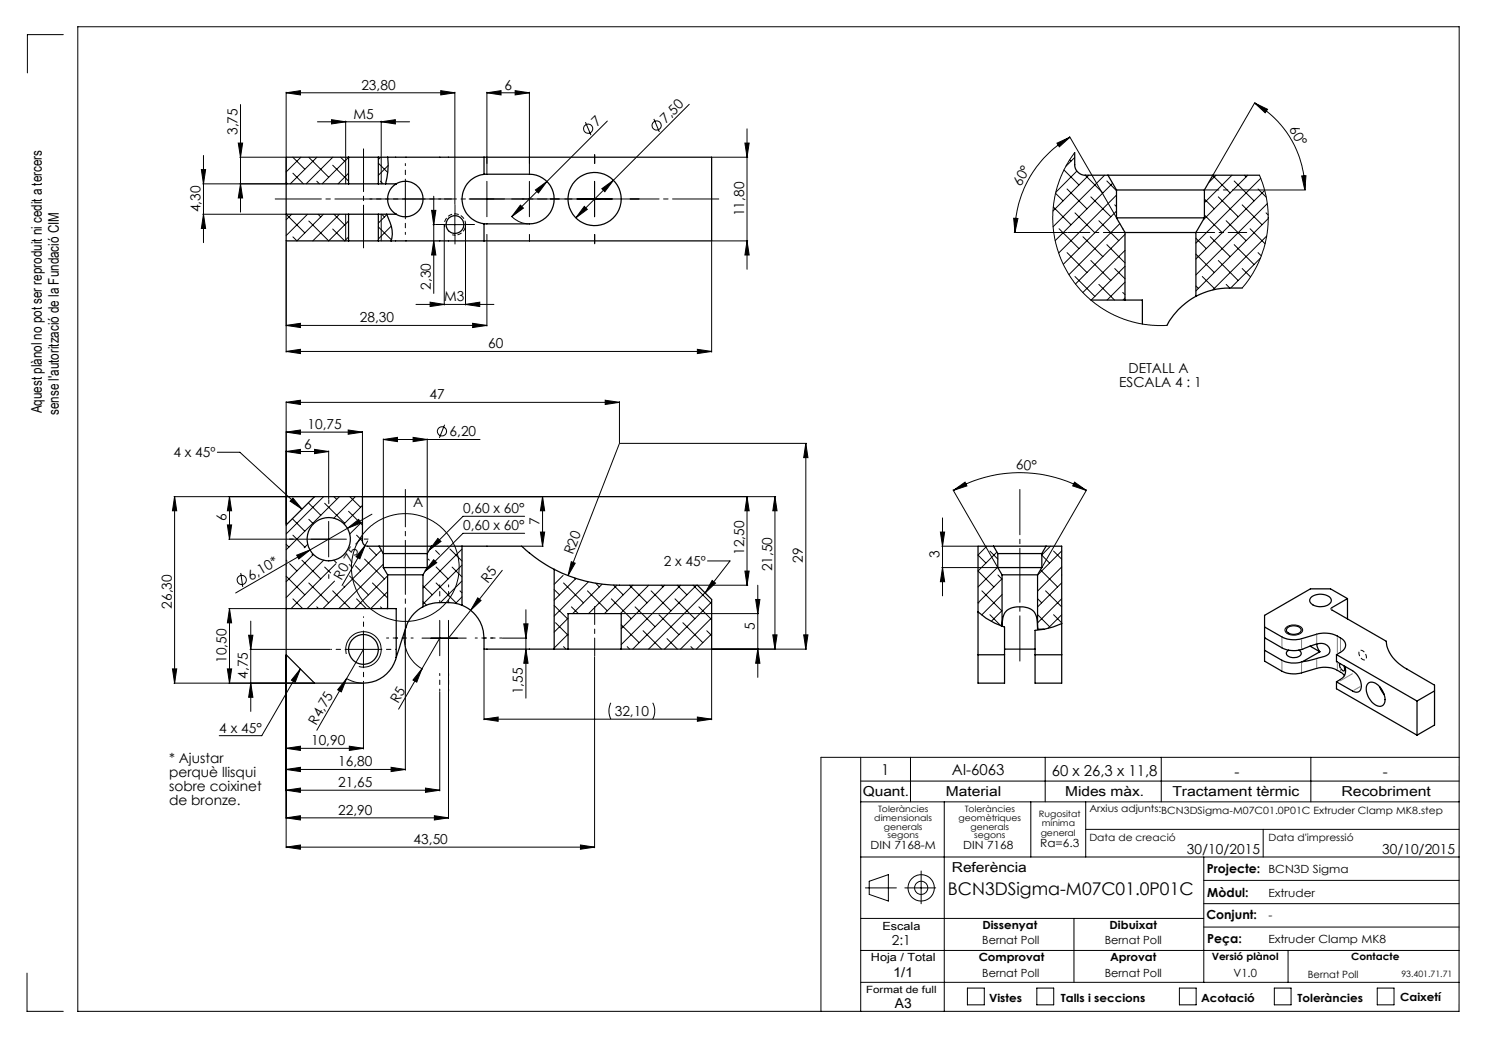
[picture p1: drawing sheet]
<svg xmlns="http://www.w3.org/2000/svg" width="420mm" height="297mm" viewBox="0 0 420 297" stroke-linecap="round" stroke-linejoin="round" font-family="sans-serif">
<g fill="none" stroke="#000" stroke-width=".28">
<path d="M17.9 9.8h-10.2v10.8M67.8 29.5v30.3M80.7 26.2l4-.6v1.2zM80.7 26v25.6M80.7 26.2h47.6M89.5 34.4h26M93.5 33.8l4 .6-4 .6zM97.5 34.1v10M107.5 34.4l4-.6v1.2zM107.5 34.1v10M124.3 25.6l4 .6-4 .6zM128.3 26v31.6"/>
<path d="M137.3 26.2l4-.6v1.2zM137.3 26v22.9M137.3 26.2h12M145.3 25.6l4 .6-4 .6zM149.3 26v22.9M165.1 34.5l1.6 3.6M171.3 34.1l-26.9 27M184.4 33.5l1.6 3.7M194.4 29.4l-32 32.1M210.7 36.3v39.6M301.7 38.5l13.2 22.8M301.8 38.7a30.9 30.9 0 0 0-15.5 26.9"/>
<path d="M353.9 29.1l3.6 1.7-.6 1zM353.9 29.1a28.4 28.4 0 0 1 14.2 24.5M354 28.9l-11.8 20.3M56.8 47.8h1.2l-.6 4.1zM57.2 51.9h23.3M57.4 43.8v24.6M67.2 40.4h1.2l-.6 3.9zM67.6 44.3h12.9M67.8 51.9l.6 3.9h-1.2zM80.7 51.5l.4 .4M82.6 44.3l3.4 3.4M82.6 48.9l3 3"/>
<path d="M84.9 44.3l-4.2 4.2M87.1 44.4l5.6 5.6M89.4 51.1l.7 .8M89.4 44.3l-7.5 7.6M93.8 46.6l4.5 4.5M93.9 44.3l-7.5 7.6M96.1 44.3l1.1 1.2M97.5 44.3v7.6M98.3 44.4l-7.4 7.5M98.3 48.9l-2.9 3M106.7 46l2.7 2.6M107.3 51.1l.8 .8"/>
<path d="M107.4 44.3l-.7 .7M107.5 44.3v7.6M109.3 56.1h10M109.5 46.7l-2.8 2.8M114.3 51.1v10M121.7 59.3h1.2l-.6 4.1zM122.3 55.3v27.5M132.3 56.1h10M137.3 51.1v10M144.3 56.1h10M146.8 57.9l.8 .8-3.2 2.4zM149.3 51.1v10"/>
<path d="M151 53.6l3.3-2.4-2.4 3.2zM162.7 56.1h10M164.8 58.2l.9 .9-3.3 2.4zM167.7 51.1v10M169.8 53.2l3.2-2.4-2.4 3.3zM200.9 44.3h10M210.1 40.4h1.2l-.6 3.9zM297.1 58.4l5 5M297.7 54.5l2.2 2.2M298.1 40.4l3.7-1.7-3 2.7zM300.1 47.9l4.2 4.3M301 53.3l5.6 5.6"/>
<path d="M301.7 45.1l.4 .3M303.1 44.4l-2.4 2.5M303.1 43l-2.3 3.6-1.9 3.9-1.2 4.2-.6 3.5-.1 4.6 .5 4.6 1.4 4.8 1.2 2.8 1.9 3.2 2.8 3.6 4.1 3.8 3.3 2.2 4.6 2.2 3.8 1.1 4 .6 4.6 .1M303.7 48.3l-5.9 5.9M306.1 49.4l5 5M307.1 49.4l-10.1 10.1M307.7 55.5l5.6 5.6M311.6 49.4l-14.6 14.6M312.2 51l2.7 2.8M313.8 51.7l-16.2 16.2M314.4 57.8l.5 .5M314.9 55l-16.3 16.4"/>
<path d="M314.9 59.5l-15 15M339.7 56.1l2.8 2.8M342.1 49.5l4.9 4.9M343 49.4l-2 2.1M343.6 55.5l5.6 5.6M347.5 49.4l-7.8 7.8M348.1 51l5.6 5.7M350.4 57.8l5.6 5.6M351 49.4l.5 .5M351.9 53.6h16.4M352 49.4l-12.6 12.6M354.9 53.3l2.3 2.3"/>
<path d="M355.2 49.4l1.4 3.6 .9 4.4 .2 5.2-.3 3.1-.8 4.2-1.5 4-2.1 3.8-2.6 3.5M355.6 50.3l-18.3 18.3M356.7 53.7l-19.4 19.4M357.5 57.4l-20.2 20.1M367.2 49.6h1.2l-.3 4zM57.2 60.4h23.3M57.4 60.4l.6 4h-1.2zM80.7 60.4l5.3 5.3M80.7 68.2v31.1M82.3 60.4l-1.6 1.6M86.7 60.4l-6 6.1M87.1 62.3l5.6 5.6 5.6-5.6"/>
<path d="M89.7 60.4l.8 .8M91.2 60.4l-7.5 7.5-1.1-1.1M93.8 64.6l3.4 3.3 1.1-1.1M94.2 60.4l3 3.1M95.7 60.4l-7.5 7.5M97.5 60.4v7.5M106.7 64l3.7 3.7M107.5 60.4v7.5M107.7 60.4l.7 .8M109.1 60.5l-2.4 2.4M110.3 63.8l-3.6 3.6M122.1 63.4h.5"/>
<path d="M122.3 67.9l.6 4h-1.2zM125.3 63.4h6M125.3 63.5v22.5M128.3 60.4v6M131.3 63.5v22.5M137.3 68.3v23.7M144.2 61l2.3 1.5 2.6 .6M200.7 68.2v31.1M200.9 67.9h10M210.7 67.9l.6 4h-1.2zM285.9 61.6h1.2l-.8 4zM286.1 65.6h15"/>
<path d="M298.7 64.5l5.6 5.6M301 71.3l5.6 5.6M303.2 78l5.6 5.6M303.2 60l5.6 5.6M305.5 66.8l5.6 5.6M307.7 73.5l5.6 5.6M310 62.3l5.6 5.6M312.2 69l5.1 5.2M314.4 75.7l2.9 2.9M315.9 63.1l-14.4 14.4M316.7 64.5l.1 .1M317.3 66.1l-13.9 14"/>
<path d="M317.3 70.6l-11.9 11.9M317.3 75.1l-9.5 9.5M317.3 79.6l-5 5M337.3 71.7l5.2 5.2M337.3 67.2l3 2.9M339.1 78l3.7 3.6M339.7 60.6l5.1 5M341.4 66.8l5.6 5.6M343.6 73.5l5.6 5.6M345.9 62.3l5.6 5.6M348.1 69l5.6 5.6M350.4 75.7l2.3 2.4"/>
<path d="M352.6 64.5l4.2 4.3M354.9 71.3l.9 .9M355.5 72.8l-8.4 8.4M357.1 60l.6 .6M357.3 66.6l-15.2 15.2M357.7 61.7l-20.4 20.4M80.7 91.8l4-.6v1.2zM80.7 91.8h56.6M80.7 99.1l4-.6v1.2zM80.7 99.1h120M117.3 85.9h22M121.3 85.2l4 .7-4 .6z"/>
<path d="M131.3 85.9l4-.7v1.3zM133.3 91.2l4 .6-4 .6zM196.7 98.5l4 .6-4 .6zM310 80.2l4.4 4.4M316.7 82.5l.6 .6M317.3 84.1l-.5 .5M337.3 80.7l.7 .6M345.9 80.2l1 1M80.7 113.5l4-.6v1.2zM80.7 113.3v34.6M80.7 113.5h94M125.4 119.8l-1.5 3.7"/>
<path d="M170.7 112.9l4 .6-4 .6zM174.7 113.3v11.6M61.3 127.6h6.4l17.5 16M80.7 121.9l4-.6v1.2zM80.7 121.9h21.5M80.7 127.3l4-.6v1.2zM80.7 127.3h12M88.7 126.7l4 .6-4 .6zM92.7 127.2v13.6M98.2 121.3l4 .6-4 .6zM102.2 121.7v18.2M108.1 124l4-.6v1.2z"/>
<path d="M108.1 123.8v32.2M108.1 124h27.3M116.5 123.4l4 .6-4 .6zM120.5 123.8v32.2M174.7 125.1l-14.5 37.2M174.9 125.1h52.6M227.3 125.1l.6 4h-1.2zM227.3 125.1v58M268.8 138.2l12.5 21.7M268.9 138.3l3.3-2.3 .5 1.1zM268.9 138.3a37.5 37.5 0 0 1 37.5 0M303.1 136l3.3 2.3-3.8-1.2z"/>
<path d="M306.5 138.2l-12.5 21.7M49.1 140.1h39.4M49.2 140.1l.6 4h-1.2zM49.2 140.1v52.6M64.1 148.1h1.2l-.6 4zM64.5 152.1h33.2M64.7 140.1l.6 4h-1.2zM64.7 140.1v12M80.7 159.6h.1M80.7 158l.3 .3M80.7 153.5l.8 .8M81.7 159l2 2"/>
<path d="M82.5 146.3l3.5 3.5M82.6 140.5l2.6 3.1-3.4-2.2zM82.6 151l3.4 3.4M83.7 156.6l3.8-1.5-3.2 2.6zM85.2 158l5.3 5.3M86.8 153.5l-1 1M87 141.8l3.5 3.5M87.1 146.5l1.3 1.3M88 156.3l.2 .3M88.4 156.4l-7.7 7.7M91.3 140.1l-10.6 10.5M91.3 158l-10.6 10.6"/>
<path d="M91.6 142l5.6 5.6M91.6 159.9l1.7 1.7M92.7 147.1v10M94.2 158l.7 .7M94.2 140.1l.8 .8M94.7 159l-12.6 12.7M95.7 140.1l-15 15M98 149l3.2-2.5 .6 1zM98 149l-31.5 18.2M98.3 144.2l2.6 2.6M98.7 140.1l3 3M100.2 140.1l-6 6.1"/>
<path d="M100.3 159.6l1.4 1.4M100.6 151l1.6 1.6M101.6 147.5l.6 .6M102 147.3l-3.4 3.3M102.2 142.6l-5.2 5.2M102.2 151.5l-1.9 2M102.4 140.1h116.4M102.8 157.7l5.6 5.6M103 153.9l-1.5 3.7-1.1-.6zM103 153.9l-6.5 11.2M103.7 152.6l-.7 1.3M104.1 154.5l2.1 2.1"/>
<path d="M104.9 145l-6.9 4M107.6 155.2l-16.5 16.5M108.1 159.1l-12.5 12.6M120.8 157.7l.3 .3M122.3 157.9l.9 .8-3.3 2.4zM122.9 155.3l1.1 1.1M123 159.9l3.4 3.4M123.5 151.9l.9 .8-3.3 2.4zM126.2 154.1h.1M126.9 154.8l3.4 3.5M127.5 159.9l2.8 2.8M130.3 154.9l-11 11"/>
<path d="M130.3 159.4l-11 11M147.4 154.1h5.8M148 150.4h-17.4l-10.7 10.7M148 145.6h-17.4l-9.5 9.5M152.4 150.1h1.2l-.6 4zM153 140.1l.6 4h-1.2zM153 140.1v14M161.1 158.4l1.1 .5-2 3.4zM199.6 158.2h6.3l-7 9M210.7 140.1l.6 4h-1.2zM210.7 140.1v25M218.6 140.1l.6 4h-1.2z"/>
<path d="M218.6 140.1v43M265.3 150.1h1.2l-.6 4zM265.6 154.1h10.1M265.9 146.1v22M278.3 154.1l-2.4 2.5 2.2 2.2M279.2 155.4l2.2 2.3M281.2 155.7l-5.3 5.3 4.5 4.6M281.4 159.9l-5.5 5.7M293.9 156.6l2.2 2.2M296.3 154.1l-2.4 2.4M297.2 155.4l2.3 2.3M299.5 155.4l-6.8 6.8"/>
<path d="M299.5 159.9l-6.8 6.8M64.5 171.7h16M64.7 171.7v21M64.7 171.7l.6 4h-1.2zM67.9 161.6l.6 4M70.1 179.2h1.2l-.6 4zM70.7 175.2v25.5M80.7 171.5l.2 .2M80.7 162.5l5.3 5.3M82.6 168.9l2.8 2.8M87.1 164.4l5.6 5.6M89.4 171.2l.5 .5"/>
<path d="M93.8 166.6l5 5.1M94.4 163.9l-7.8 7.8M96.9 165.3l.3 .3M98.6 162.5l5.3 5.3M100.6 168.9l2.7 2.8M102.5 178.2v10M105.1 164.4l4.2 4.3M107.3 171.2l.5 .5M109.3 166.9l-4.7 4.8M109.3 162.4l-9.3 9.3M109.3 171.4l-.3 .3M114.4 177.1a10 10 0 0 0 4.8 11.6"/>
<path d="M119 180h12.5M119.3 169.7l1 1M119.3 165.2l2.6 2.6M123 164.4l5.7 5.6M124 175v10M124 180l-11.6 20M126.5 175v55.9M129.8 166.6l.5 .6M130.3 163.9l-6.1 6.1M130.3 168.3l-1.8 1.9M132.8 172.2l-6.3 7.8M134.8 168.6l.9 .8-2.9 2.8z"/>
<path d="M141.7 160.9l-8.9 11.3M141.7 180h6.9M147.7 176h1.2l-.6 4zM148.3 172v24.9M156.3 170.8l3.8 3.7M156.3 166.3l1.5 1.5M156.7 175.6l3.5 3.6M158.8 162.3l-2.5 2.5M159 164.4l5.6 5.6M160.2 174.4l-3.9 3.9M160.2 178.9l-3.9 3.9M161.2 171.2l1.9 1.9"/>
<path d="M162 163l.3 .3M162.5 163.2l-6.2 6.1M165.7 166.6l5.6 5.7M166 164.1l-9.7 9.7M168 164.5l1.1 1.1M169.8 164.8l-8.3 8.3M172.4 168.9l5.6 5.6M173 165l2.8 2.8M174 165.1l-8 8M175.2 176.2l5.1 5.1M175.4 173.1h38.6M177.6 165.1l4.9 4.9"/>
<path d="M178.5 165.1l-8 8M179.1 171.2l5.7 5.6M181.4 177.9l5.2 5.2M183 165.1l-8 8M183.7 166.6l5.6 5.7M185.9 173.4l5.6 5.6M186.5 165.1l.5 .5M187.5 165.1l-12.3 12.2M190.4 168.9l5.6 5.6M191 165.1l2.7 2.7M192 165.1l-16.8 16.7M192.6 175.6l5.6 5.7"/>
<path d="M195.5 165.1l5 4.9M196.5 165.1l-18 18M196.9 165.1h14M197.1 171.2l3.6 3.6M198.8 167.2l-15.8 15.9M199.4 177.9l1.3 1.3M200.7 169.8l-13.3 13.3M200.7 174.3l-8.8 8.8M200.7 178.8l-4.3 4.3M200.9 163.7l.9 .8-2.9 2.7zM210.1 161.1h1.2l-.6 4zM213.1 169.1h1.2l-.6 4z"/>
<path d="M213.7 165.1v26M218 179.1h1.2l-.6 4zM226.7 179.1h1.2l-.6 4zM265.6 160.1h15.7M265.9 160.1l.6 4h-1.2zM275.9 170h.1M277 166.6l5.6 5.7M279.2 173.4l3.1 3.1M281.5 162.2l1.1 1.2M282.6 172.2l-3 3.1M282.6 163.2l-6.7 6.8M282.6 167.7l-5.7 5.8"/>
<path d="M292.7 173.4l3.4 3.4M292.7 168.9l1.1 1.1M293.5 160.7l4.8 4.9M294.9 166.6l4.6 4.6M297.2 173.4l2.3 2.3M299.4 162.2h.1M299.5 164.4l-6.8 6.8M299.5 168.9l-6.8 6.8M299.5 173.4l-3.9 3.8M362.9 176.8a3.3 3.3 0 0 1 4.5 .7 2.06 2.06 0 0 1-2.6 1.6 1.84 1.84 0 0 1-2.3-1.7zM48.6 188.7h1.2l-.6 4zM49.1 192.7h39.4"/>
<path d="M64.1 188.7h1.2l-.6 4zM70.5 183.2h22.6M70.7 192.7l.6 4h-1.2zM80.7 184.9v54.2M84.7 188.7l-1.4 3.7-1.1-.6zM84.7 188.7l-10.9 18.8h-12M97.5 183.2h10M97.6 191.3l2.5 1.1 2.2 .3M97.7 184.5a5 5 0 0 1 4.4-6.3 5 5 0 0 1 5.4 5.4 5 5 0 0 1-6.3 4.4M97.8 191.4l-8.4 14.6M97.8 191.4l-1.5 3.8-1-.6zM102.5 192.6v18.7"/>
<path d="M102.5 183.2l-4.7 8.2M114.3 182.2v35M119 188.6l-1.5 3.8-1-.6zM124 195.2v27.9M136.5 183.3v19.7M148.3 183.1l.6 4h-1.2zM159 182.4l.6 .7M167.7 185.3v53.8M172.3 198.2l-.5 2v1l.5 1.6M176.9 182.4l.7 .7M184.1 198.2l.6 2-.2 1.7-.4 .9M188.1 180.1l3 3"/>
<path d="M194.9 182.4l.7 .7M200.7 183.3v19.7M200.9 183.1h26.6M213.7 183.1l.6 4h-1.2zM80.7 211.1l4-.6v1.2zM80.7 217l4-.6v1.2zM80.7 211.1h21.8M80.7 217h33.6M98.5 210.5l4 .6-4 .6zM110.3 216.4l4 .6-4 .6zM136.5 202.8l4-.6v1.2zM136.5 202.8h64.2"/>
<path d="M196.7 202.2l4 .6-4 .6zM242.8 213.6v71.7M256.8 213.6v12.6M294.8 213.6v12.6M327.6 213.6v12.6M369.7 213.6v12.6M411.6 213.6v-206.1h-389.7v277.8h389.7v-71.7h-180v71.7M80.7 222.9l4-.6v1.2zM80.7 238.9l4-.6v1.2zM80.7 230.7l4-.6v1.2zM80.7 222.9h43.3M80.7 238.9h87"/>
<path d="M80.7 230.7h45.8M120 222.3l4 .6-4 .6zM122.5 230.1l4 .6-4 .6zM163.7 238.3l4 .6-4 .6zM242.8 226.2h168.8M242.8 220.3h168.8M266.3 226.2v59.1M290.8 226.2v15.5M306.2 226.2v15.5M306.2 233.9h105.4M356.3 233.9v7.8M242.8 241.7h168.8"/>
<path d="M242.8 259h96.7M244.1 250.4h8.7M245.2 248.6l5.4-1.9v7.4l-5.4-1.8zM255.2 250.4h8.7M259.8 245.7v9.2M302.9 259v18.1M339.5 241.7v35.4M339.5 254.9h72.1M339.5 248.3h72.1M7.6 274.5v10.8h10.3M242.8 268.1h168.8M242.8 277.1h168.8"/>
<path d="M272.9 278.7h4.7v4.7h-4.7zM292.5 278.7h4.7v4.7h-4.7zM332.7 278.7h4.7v4.7h-4.7zM339.5 261.5h72.1M359.4 278.7h4.8v4.7h-4.8zM363.3 268.1v9M388.5 278.7h4.7v4.7h-4.7z"/>
<circle cx="165.9" cy="36.3" r="1.3"/>
<circle cx="185.2" cy="35.4" r="1.29"/>
<circle cx="124.7" cy="121.7" r="1.3"/>
<circle cx="68.2" cy="163.6" r="1.3"/>
<circle cx="114.3" cy="160.1" r="15.2"/>
<circle cx="259.8" cy="250.4" r="3.7"/>
<circle cx="259.8" cy="250.4" r="1.86"/>
</g>
<path d="M384.4 183.5a.76 .76 0 0 0-1 .2 .76 .76 0 0 0 0 1 1.37 1.37 0 0 0 1.9 1.2 2.03 2.03 0 0 0-.9-2.4" fill="none" stroke="#000" stroke-width=".28" stroke-dasharray="1.3 .6" stroke-dashoffset=".7" stroke-linecap="butt"/>
<path d="M127.6 66.2a3 3 0 0 0 3.7-2.6 3 3 0 0 0-3.2-3.3 3 3 0 0 0-2.7 3.8" fill="none" stroke="#000" stroke-width=".28" stroke-dasharray="1.3 .6" stroke-dashoffset=".4" stroke-linecap="butt"/>
<path d="M167.7 171.1v14" fill="none" stroke="#000" stroke-width=".28" stroke-dasharray="15.2 1.3 1.3 1.3" stroke-dashoffset="10.1"/>
<path d="M114.3 138.1v43.9" fill="none" stroke="#000" stroke-width=".28" stroke-dasharray="15.2 1.3 1.3 1.3" stroke-dashoffset="4.7"/>
<path d="M287.7 186.5v-48.4" fill="none" stroke="#000" stroke-width=".28" stroke-dasharray="15.2 1.3 1.3 1.3" stroke-dashoffset="2.5"/>
<path d="M77.6 56.1h125.1" fill="none" stroke="#000" stroke-width=".28" stroke-dasharray="15.2 1.3 1.3 1.3" stroke-dashoffset="2.2"/>
<path d="M102.5 42v27.9" fill="none" stroke="#000" stroke-width=".28" stroke-dasharray="15.2 1.3 1.3 1.3" stroke-dashoffset="3.2"/>
<path d="M339.8 53.6h11.9" fill="none" stroke="#000" stroke-width=".28" stroke-dasharray="15.2 1.3 1.3 1.3" stroke-dashoffset="11.2"/>
<path d="M337.4 65.6h14.3" fill="none" stroke="#000" stroke-width=".28" stroke-dasharray="15.2 1.3 1.3 1.3" stroke-dashoffset="10"/>
<path d="M317.4 65.6h-16.1" fill="none" stroke="#000" stroke-width=".28" stroke-dasharray="15.2 1.3 1.3 1.3" stroke-dashoffset="9.1"/>
<path d="M102.5 178.2v-4.2M97.5 183.2h-4.2M102.5 188.2v4.2M107.5 183.2h4.2" fill="none" stroke="#000" stroke-width=".28" stroke-dasharray="15.2 1.3 1.3 1.3" stroke-dashoffset="15"/>
<g fill="none" stroke="#000" stroke-width=".28" stroke-dasharray="15.2 1.3 1.3 1.3">
<path d="M127.3 56.1h-2M137.3 46.1v-2M139.3 56.1h-2M147.3 56.1h2M149.3 46.1v-2M157.7 56.1h-2.5M159.3 56.1h2M167.7 46.1v-2.5M177.7 56.1h2.5M125.3 63.3h-2.5M128.3 60.3v-2.5M128.3 66.3v2.5"/>
<path d="M131.3 63.3h2.5M137.3 66.1v2M149.3 66.1v2M167.7 66.1v2.7M167.7 66.1v2.5M82.7 152.1h-1.1M92.7 142.1v-1.1M102.7 152.1h1.1M92.7 162.1v1.1"/>
</g>
<path d="M109.3 56.1h-5M114.3 51.1v-5M119.3 56.1h5M114.3 61.1v5M114 180h-5M116.5 180h-5M124 170v-5M126.5 170v-5M134 180h5M136.5 180h5M124 190v5M126.5 190v5" fill="none" stroke="#000" stroke-width=".28" stroke-dasharray="15.2 1.3 1.3 1.3" stroke-dashoffset="14.6"/>
<g fill="#000">
<path d="M103 153.9l-1.5 3.7-1.1-.6zM134.8 168.6l.9 .8-2.9 2.8zM161.1 158.4l1.1 .5-2 3.4z"/>
<path d="M107.5 34.4l4-.6v1.2zM93.5 33.8l4 .6-4 .6zM133.3 91.2l4 .6-4 .6zM80.7 91.8l4-.6v1.2zM98.2 121.3l4 .6-4 .6zM80.7 121.9l4-.6v1.2z"/>
<path d="M137.3 26.2l4-.6v1.2zM145.3 25.6l4 .6-4 .6z"/>
<path d="M298.1 40.4l3.7-1.7-3 2.7zM285.9 61.6h1.2l-.8 4z"/>
<path d="M56.8 47.8h1.2l-.6 4.1zM57.4 60.4l.6 4h-1.2zM210.1 40.4h1.2l-.6 3.9zM210.7 67.9l.6 4h-1.2zM121.7 59.3h1.2l-.6 4.1zM122.3 67.9l.6 4h-1.2zM218.6 140.1l.6 4h-1.2zM218 179.1h1.2l-.6 4zM213.1 169.1h1.2l-.6 4zM213.7 183.1l.6 4h-1.2zM64.7 140.1l.6 4h-1.2zM64.1 148.1h1.2l-.6 4zM147.7 176h1.2l-.6 4zM148.3 183.1l.6 4h-1.2zM153 140.1l.6 4h-1.2zM152.4 150.1h1.2l-.6 4zM49.2 140.1l.6 4h-1.2zM48.6 188.7h1.2l-.6 4z"/>
<path d="M67.8 51.9l.6 3.9h-1.2zM67.2 40.4h1.2l-.6 3.9zM70.7 192.7l.6 4h-1.2zM70.1 179.2h1.2l-.6 4z"/>
<path d="M367.2 49.6h1.2l-.3 4zM353.9 29.1l3.6 1.7-.6 1z"/>
<path d="M146.8 57.9l-2.4 3.2 3.2-2.4zM151 53.6l.9 .8 2.4-3.2z"/>
<path d="M164.8 58.2l-2.4 3.3 3.3-2.4zM169.8 53.2l.8 .9 2.4-3.3z"/>
<path d="M80.7 99.1l4-.6v1.2zM196.7 98.5l4 .6-4 .6zM121.3 85.2l4 .7-4 .6zM131.3 85.9l4-.7v1.3zM80.7 26.2l4-.6v1.2zM124.3 25.6l4 .6-4 .6zM80.7 211.1l4-.6v1.2zM98.5 210.5l4 .6-4 .6zM80.7 222.9l4-.6v1.2zM120 222.3l4 .6-4 .6zM80.7 238.9l4-.6v1.2zM163.7 238.3l4 .6-4 .6zM80.7 127.3l4-.6v1.2zM88.7 126.7l4 .6-4 .6zM80.7 217l4-.6v1.2zM110.3 216.4l4 .6-4 .6zM80.7 113.5l4-.6v1.2zM170.7 112.9l4 .6-4 .6zM80.7 230.7l4-.6v1.2zM122.5 230.1l4 .6-4 .6zM136.5 202.8l4-.6v1.2zM196.7 202.2l4 .6-4 .6zM122.3 157.9l.9 .8-3.3 2.4zM84.7 188.7l-1.4 3.7-1.1-.6zM123.5 151.9l.9 .8-3.3 2.4z"/>
<path d="M108.1 124l4-.6v1.2zM116.5 123.4l4 .6-4 .6z"/>
<path d="M303.1 136l3.3 2.3-3.8-1.2zM268.9 138.3l3.3-2.3 .5 1.1z"/>
<path d="M98 149l3.8-1.5-.6-1zM83.7 156.6l.6 1.1 3.2-2.6z"/>
<path d="M265.3 150.1h1.2l-.6 4zM265.9 160.1l.6 4h-1.2z"/>
<path d="M200.9 163.7l.9 .8-2.9 2.7zM82.6 140.5l2.6 3.1-3.4-2.2z"/>
<path d="M210.1 161.1h1.2l-.6 4zM210.7 140.1l.6 4h-1.2z"/>
<path d="M64.1 188.7h1.2l-.6 4zM64.7 171.7l.6 4h-1.2z"/>
<path d="M97.8 191.4l-2.5 3.2 1 .6zM119 188.6l-2.5 3.2 1 .6z"/>
<path d="M226.7 179.1h1.2l-.6 4zM227.3 125.1l.6 4h-1.2z"/>
</g>
<g fill="none" stroke="#000" stroke-width=".35">
<path d="M80.7 51.9h17.6M98.3 44.3h8.4M98.3 51.9h8.4M98.3 44.3h-17.6v23.6h17.6M98.3 44.3v7.6M106.7 44.3h2.7M106.7 51.9h2.1M106.7 44.3v7.6M108.8 51.9h3M109.4 44.3h27.1M109.4 44.3a20.3 20.3 0 0 1-.6 7.6M111.8 51.9a5 5 0 0 1 7.5 4.2 5 5 0 0 1-7.5 4.3"/>
<path d="M111.8 51.9a5 5 0 0 0 0 8.5M136.5 49.2l12.8-.1a7 7 0 0 1 7 7 7 7 0 0 1-7 7h-12.8M136.5 49.2a7 7 0 0 0-6.2 6.9 7 7 0 0 0 6.2 7M136.5 44.3h64.2v23.6h-64.2M136.5 44.3v4.9M303.1 43v3.4a3 3 0 0 0 3 3h6.4M312.5 49.4h29.6M312.5 49.4l2.4 4.2M314.9 53.6h24.8M314.9 53.6v7.9M339.7 53.6v7.9M342.1 49.4l-2.4 4.2"/>
<path d="M342.1 49.4h13.1M80.7 60.4h17.6M98.3 67.9h8.4M98.3 60.4h8.4M98.3 60.4v7.5M106.7 67.9h3.6M106.7 60.4h2.4M106.7 60.4v7.5M109.1 60.4a10.9 10.9 0 0 1 1.4 6.8l-.2 .7M109.1 60.4h2.7M110.3 67.9h26.2M136.5 63.1v4.8"/>
<path d="M314.9 61.5h24.8M314.9 61.5l2.4 4.1M317.3 65.6h20M317.3 65.6v19M337.3 65.6v18M339.7 61.5l-2.4 4.1M307.7 84.6h9.6M317.3 84.6h4.9v6.8M337.3 83.6a20.4 20.4 0 0 0-8.1 8.2M350.4 81.2a23 23 0 0 0-13.1 2.4M106.9 154.1h-3.2a1.45 1.45 0 0 1-1.5-1.5v-12.5h-13.5l-8 8v36.6l8 8h13.8a9.5 9.5 0 0 0 9.3-7.2M106.9 154.1h14.8"/>
<path d="M106.9 154.1l1.2 2M108.1 156.1h12.4M108.1 156.1v4M120.5 156.1v4M121.7 154.1l-1.2 2M121.7 154.1h8.6M130.3 154.1h16.9l1.6 1.4a39.9 39.9 0 0 0 7.5 5.1M130.3 154.1v16.6M280.2 154.1h-4.3v38.6h7.5v-15.8l-2.8-1.1-2.5-1.4-2.2-1.8M280.2 154.1h14.9M280.2 154.1l1.2 2M281.4 156.1h12.5"/>
<path d="M281.4 156.1v4M293.9 156.1v4M295.1 154.1h4.4v38.6h-7.5v-14.9l2.5-.3 2.5-.7 2.5-.9M295.1 154.1l-1.2 2M80.7 171.7h28.6M108.1 160.1h12.4M108.1 160.1l1.2 2M109.3 162.1h10M109.3 171.7h2.5v13.8M109.3 162.1v9.6M119.3 171.1v.1a10.5 10.5 0 0 0-5.3 7.2l-2.2 7.1M119.3 162.1v9"/>
<path d="M120.5 160.1l-1.2 2M130.3 170.7a10.1 10.1 0 0 1 6.2 9.3v3.1h19.8M130.3 170.7l-2.3-.6-4-.1a11 11 0 0 0-4.7 1.1M156.3 160.6a39.7 39.7 0 0 0 18.4 4.5h22l4 4v14h-25.5M156.3 160.6v22.5M281.4 160.1h12.5M281.4 160.1l1.2 2M282.6 162.1h10.1M282.6 162.1v14.5M282.7 176.6a5.3 5.3 0 0 1 1.7-4.7 6.7 6.7 0 0 1 7.2 .6 8.4 8.4 0 0 1 1.1 5M292.7 162.1v15.4M292.7 177.5h1.8"/>
<path d="M293.9 160.1l-1.2 2M356.7 176.8l4.9 2.8a7.7 7.7 0 0 0 5.5 .6l4.3-1.3a7.6 7.6 0 0 1 7.9 2.2 2.13 2.13 0 0 1-1.2 2.9l-1.1 .6M363.1 177.2a2.74 2.74 0 0 1 3.9 .3 1.48 1.48 0 0 1-1.8 1.4 1.82 1.82 0 0 1-2.3-1.3zM369.9 168.4a4.3 4.3 0 0 1 5.5 .4 1.7 1.7 0 0 1-1.7 2.2 3.7 3.7 0 0 1-4.2-1.3l-.1-.5zM380.1 168.8l-4.5 2.6a.32 .32 0 0 0-.2 .3 .32 .32 0 0 0 .2 .3l15.4 8.9a9.9 9.9 0 0 0 5.9 7.8l7.7 4.5v11.3l-4.9 2.9M380.1 168.8l-4.8-2.7h-5.7l-12.9 7.5v6.3l4.9 2.8a8 8 0 0 0 7.7-.4l1.4-.4a3 3 0 0 1 4.4 1.3 1.98 1.98 0 0 1-2 2.1l-5.7 1.3M380.1 168.8v5.8M156.3 183.1h3.9M160.2 183.1h15M160.2 183.1v-10h15v10M275.9 184.7h7.5M283.4 183.1h8.6"/>
<path d="M292 184.7h7.5M356.7 183.4l4.9 2.8a7.4 7.4 0 0 0 5.8 .4M356.9 180l-.2 .1v6.4l4.9 2.8a7.9 7.9 0 0 0 5.5 .5l4.3-1.3a7.6 7.6 0 0 1 7.8 2.1M363.5 183.4a1.02 1.02 0 0 0-.7 1.1 1.02 1.02 0 0 0 1.1 .8 2.58 2.58 0 0 0 3.1-.9l-.1-.6-.5-.4M369.5 182.2l2.8 1.6M371.4 181.6l.3 1.1 .6 1.1M372.3 183.8l-4.9 2.8M377 184.6v2l4.5 2.6a4.7 4.7 0 0 1 2.1 5.6l-.7 .4-1-.1-4.9-2.8M377 184.6l22.7 13.1M377 192.3v2l22.7 13.1M377.9 187.1a1.68 1.68 0 0 0 1.2 2.1l.2-.4-.2-1M379.4 188a3.4 3.4 0 0 1-2.4 4.3"/>
<path d="M385.8 192.8a2.2 2.2 0 0 1 3.2 .7 4.9 4.9 0 0 1 1.3 5.2 2.03 2.03 0 0 1-3.1-.4 5 5 0 0 1-1.5-5.2zM389.1 193.7l1.3 2.2M399.7 197.7v9.7M404.6 194.9l-4.9 2.8"/>
<circle cx="167.7" cy="56.2" r="7.5"/>
<circle cx="128.3" cy="63.4" r="2.51"/>
<circle cx="92.7" cy="152.1" r="6.1"/>
<circle cx="102.5" cy="183.2" r="4.2"/>
</g>
<g fill="none" stroke="#808080" stroke-width=".28" stroke-dasharray="6.3 1.3 1.3 1.3 1.3 1.3">
<path d="M361.6 179.9v2.5M371.4 179.1v2.3M375.7 171.4v.5M377.2 179.8v4.2M361.6 186.5v2.5M367.1 180.4v2.5M367.1 187v2.5M371.4 186v2.2M377.2 186.9v1.9M378 192l3.5-2M378.1 180.3v3.3M378.1 188.5v.9"/>
<path d="M381.9 194.7l1.8-1"/>
</g>
<text font-size="4.9" x="267.3" y="252.4">BCN3DSigma-M07C01.0P01C</text>
<g font-size="4.2">
<text x="248.5" y="218.5">1</text>
<text x="268.5" y="218.6">Al-6063</text>
<text x="296.7" y="218.9">60 x 26,3 x 11,8</text>
<text x="348.2" y="219.1">-</text>
<text x="390.1" y="219.1">-</text>
</g>
<g font-size="4.1">
<text x="11.8" y="116.6" transform="rotate(-90 11.8 116.6)">Aquest plànol no pot ser reproduit ni cedit a tercers</text>
<text x="16.6" y="117" transform="rotate(-90 16.6 117)">sense l'autorització de la Fundació CIM</text>
</g>
<g font-size="3.9">
<text x="101.9" y="25.3">23,80</text>
<text x="142.3" y="25.3">6</text>
<text x="99.7" y="33.5">M5</text>
<text x="168.5" y="35.8" transform="rotate(-45 168.5 35.8)">7</text>
<text x="187.8" y="34.9" transform="rotate(-45 187.8 34.9)">7,50</text>
<text x="67" y="38.1" transform="rotate(-90 67 38.1)">3,75</text>
<text x="363.5" y="36.4" transform="rotate(60 363.5 36.4)">60°</text>
<text x="288" y="52.8" transform="rotate(-61 288 52.8)">60°</text>
<text x="56.6" y="59.9" transform="rotate(-90 56.6 59.9)">4,30</text>
<text x="209.9" y="61" transform="rotate(-90 209.9 61)">11,80</text>
<text x="121.5" y="81.7" transform="rotate(-90 121.5 81.7)">2,30</text>
<text x="125.3" y="85">M3</text>
<text x="101.5" y="90.9">28,30</text>
<text x="137.7" y="98.3">60</text>
<text x="318.3" y="105.2">DETALL A</text>
<text x="121.1" y="112.6">47</text>
<text x="315.7" y="109.1">ESCALA 4 : 1</text>
<text x="86.7" y="121">10,75</text>
<text x="126.8" y="123.1">6,20</text>
<text x="48.9" y="129">4 x 45º</text>
<text x="85.8" y="126.5">6</text>
<text x="286.5" y="132.4" transform="rotate(3 286.5 132.4)">60°</text>
<text x="116.5" y="143.1">A</text>
<text x="63.9" y="146.8" transform="rotate(-90 63.9 146.8)">6</text>
<text x="130.6" y="144.8">0,60 x 60°</text>
<text x="130.6" y="149.6">0,60 x 60°</text>
<text x="152.2" y="148.1" transform="rotate(-90 152.2 148.1)">7</text>
<text x="161.6" y="156.6" transform="rotate(-69 161.6 156.6)">R20</text>
<text x="187.2" y="159.7">2 x 45º</text>
<text x="209.9" y="156.5" transform="rotate(-90 209.9 156.5)">12,50</text>
<text x="217.8" y="161.1" transform="rotate(-90 217.8 161.1)">21,50</text>
<text x="226.5" y="158.8" transform="rotate(-90 226.5 158.8)">29</text>
<text x="265" y="157.5" transform="rotate(-90 265 157.5)">3</text>
<text x="70.8" y="163.8" transform="rotate(-30 70.8 163.8)">6,10*</text>
<text x="96.4" y="163.8" transform="rotate(-60 96.4 163.8)">R0,75</text>
<text x="137.6" y="164.7" transform="rotate(-52 137.6 164.7)">R5</text>
<text x="48.4" y="171.7" transform="rotate(-90 48.4 171.7)">26,30</text>
<text x="212.9" y="177.7" transform="rotate(-90 212.9 177.7)">5</text>
<text x="63.9" y="187" transform="rotate(-90 63.9 187)">10,50</text>
<text x="69.9" y="191.5" transform="rotate(-90 69.9 191.5)">4,75</text>
<text x="147.5" y="195.8" transform="rotate(-90 147.5 195.8)">1,55</text>
<text x="112.3" y="198.7" transform="rotate(-60 112.3 198.7)">R5</text>
<text x="173.4" y="202">32,10</text>
<text x="61.9" y="206.6">4 x 45°</text>
<text x="89.2" y="204.6" transform="rotate(-60 89.2 204.6)">R4,75</text>
<text x="47.7" y="215.3">* Ajustar</text>
<text x="87.7" y="210.2">10,90</text>
<text x="47.7" y="219.2">perquè llisqui</text>
<text x="95.4" y="216.2">16,80</text>
<text x="47.7" y="223.1">sobre coixinet</text>
<text x="47.7" y="226.9">de bronze.</text>
<text x="95.4" y="222">21,65</text>
<text x="243.4" y="224.5">Quant.</text>
<text x="266.8" y="224.5">Material</text>
<text x="300.4" y="224.5">Mides màx.</text>
<text x="330.7" y="224.5">Tractament tèrmic</text>
<text x="378.4" y="224.5">Recobriment</text>
<text x="95.4" y="229.8">22,90</text>
<text x="116.7" y="238.1">43,50</text>
<text x="268.5" y="246">Referència</text>
<text x="334.8" y="240.8">30/10/2015</text>
<text x="389.9" y="240.8">30/10/2015</text>
<text x="251.6" y="266.7">2:1</text>
<text x="251.9" y="275.5">1/1</text>
<text x="252.4" y="284.4">A3</text>
</g>
<g font-size="3.5">
<text x="340.4" y="246.3">Projecte:</text>
<text x="340.5" y="252.9">Mòdul:</text>
<text x="340.3" y="259.2">Conjunt:</text>
<text x="340.5" y="265.9">Peça:</text>
</g>
<g font-size="3.2">
<text x="245.6" y="239.5">DIN 7168-M</text>
<text x="271.7" y="239.5">DIN 7168</text>
<text x="293.4" y="238.8">Ra=6.3</text>
<text x="357.8" y="246.3">BCN3D Sigma</text>
<text x="357.8" y="252.9">Extruder</text>
<text x="248.9" y="262.4">Escala</text>
<text x="277.1" y="262">Dissenyat</text>
<text x="313" y="262">Dibuixat</text>
<text x="357.8" y="259.2">-</text>
<text x="277.1" y="266.3">Bernat Poll</text>
<text x="311.6" y="266.3">Bernat Poll</text>
<text x="357.8" y="265.9">Extruder Clamp MK8</text>
<text x="245.7" y="271.2">Hoja / Total</text>
<text x="276.1" y="271.1">Comprovat</text>
<text x="277.1" y="275.5">Bernat Poll</text>
<text x="311.6" y="275.5">Bernat Poll</text>
<text x="313.1" y="271.1">Aprovat</text>
<text x="347.9" y="275.5">V1.0</text>
<text x="279" y="282.5">Vistes</text>
<text x="299.2" y="282.5">Talls i seccions</text>
<text x="338.8" y="282.5">Acotació</text>
<text x="366" y="282.7">Toleràncies</text>
<text x="395" y="282.3">Caixetí</text>
</g>
<g font-size="2.8">
<text x="307.3" y="229.1">Arxius adjunts:BCN3DSigma-M07C01.0P01C Extruder Clamp MK8.step</text>
<text x="307.3" y="237.1">Data de creació</text>
<text x="357.8" y="237.1">Data d'impressió</text>
<text x="341.8" y="270.8">Versió plànol</text>
<text x="368.9" y="275.8">Bernat Poll</text>
<text x="381.1" y="270.8">Contacte</text>
<text x="244.3" y="280.2">Format de full</text>
</g>
<g font-size="2.5">
<text x="246.6" y="231.6">dimensionals</text>
<text x="247.7" y="229.1">Toleràncies</text>
<text x="270.4" y="231.6">geomètriques</text>
<text x="272.1" y="229.1">Toleràncies</text>
<text x="293" y="230.4">Rugositat</text>
<text x="293.9" y="232.9">mínima</text>
<text x="249.3" y="234">generals</text>
<text x="250.4" y="236.5">segons</text>
<text x="273.8" y="234">generals</text>
<text x="274.8" y="236.5">segons</text>
<text x="293.5" y="235.7">general</text>
<text x="395.3" y="275.5">93.401.71.71</text>
</g>
</svg>
